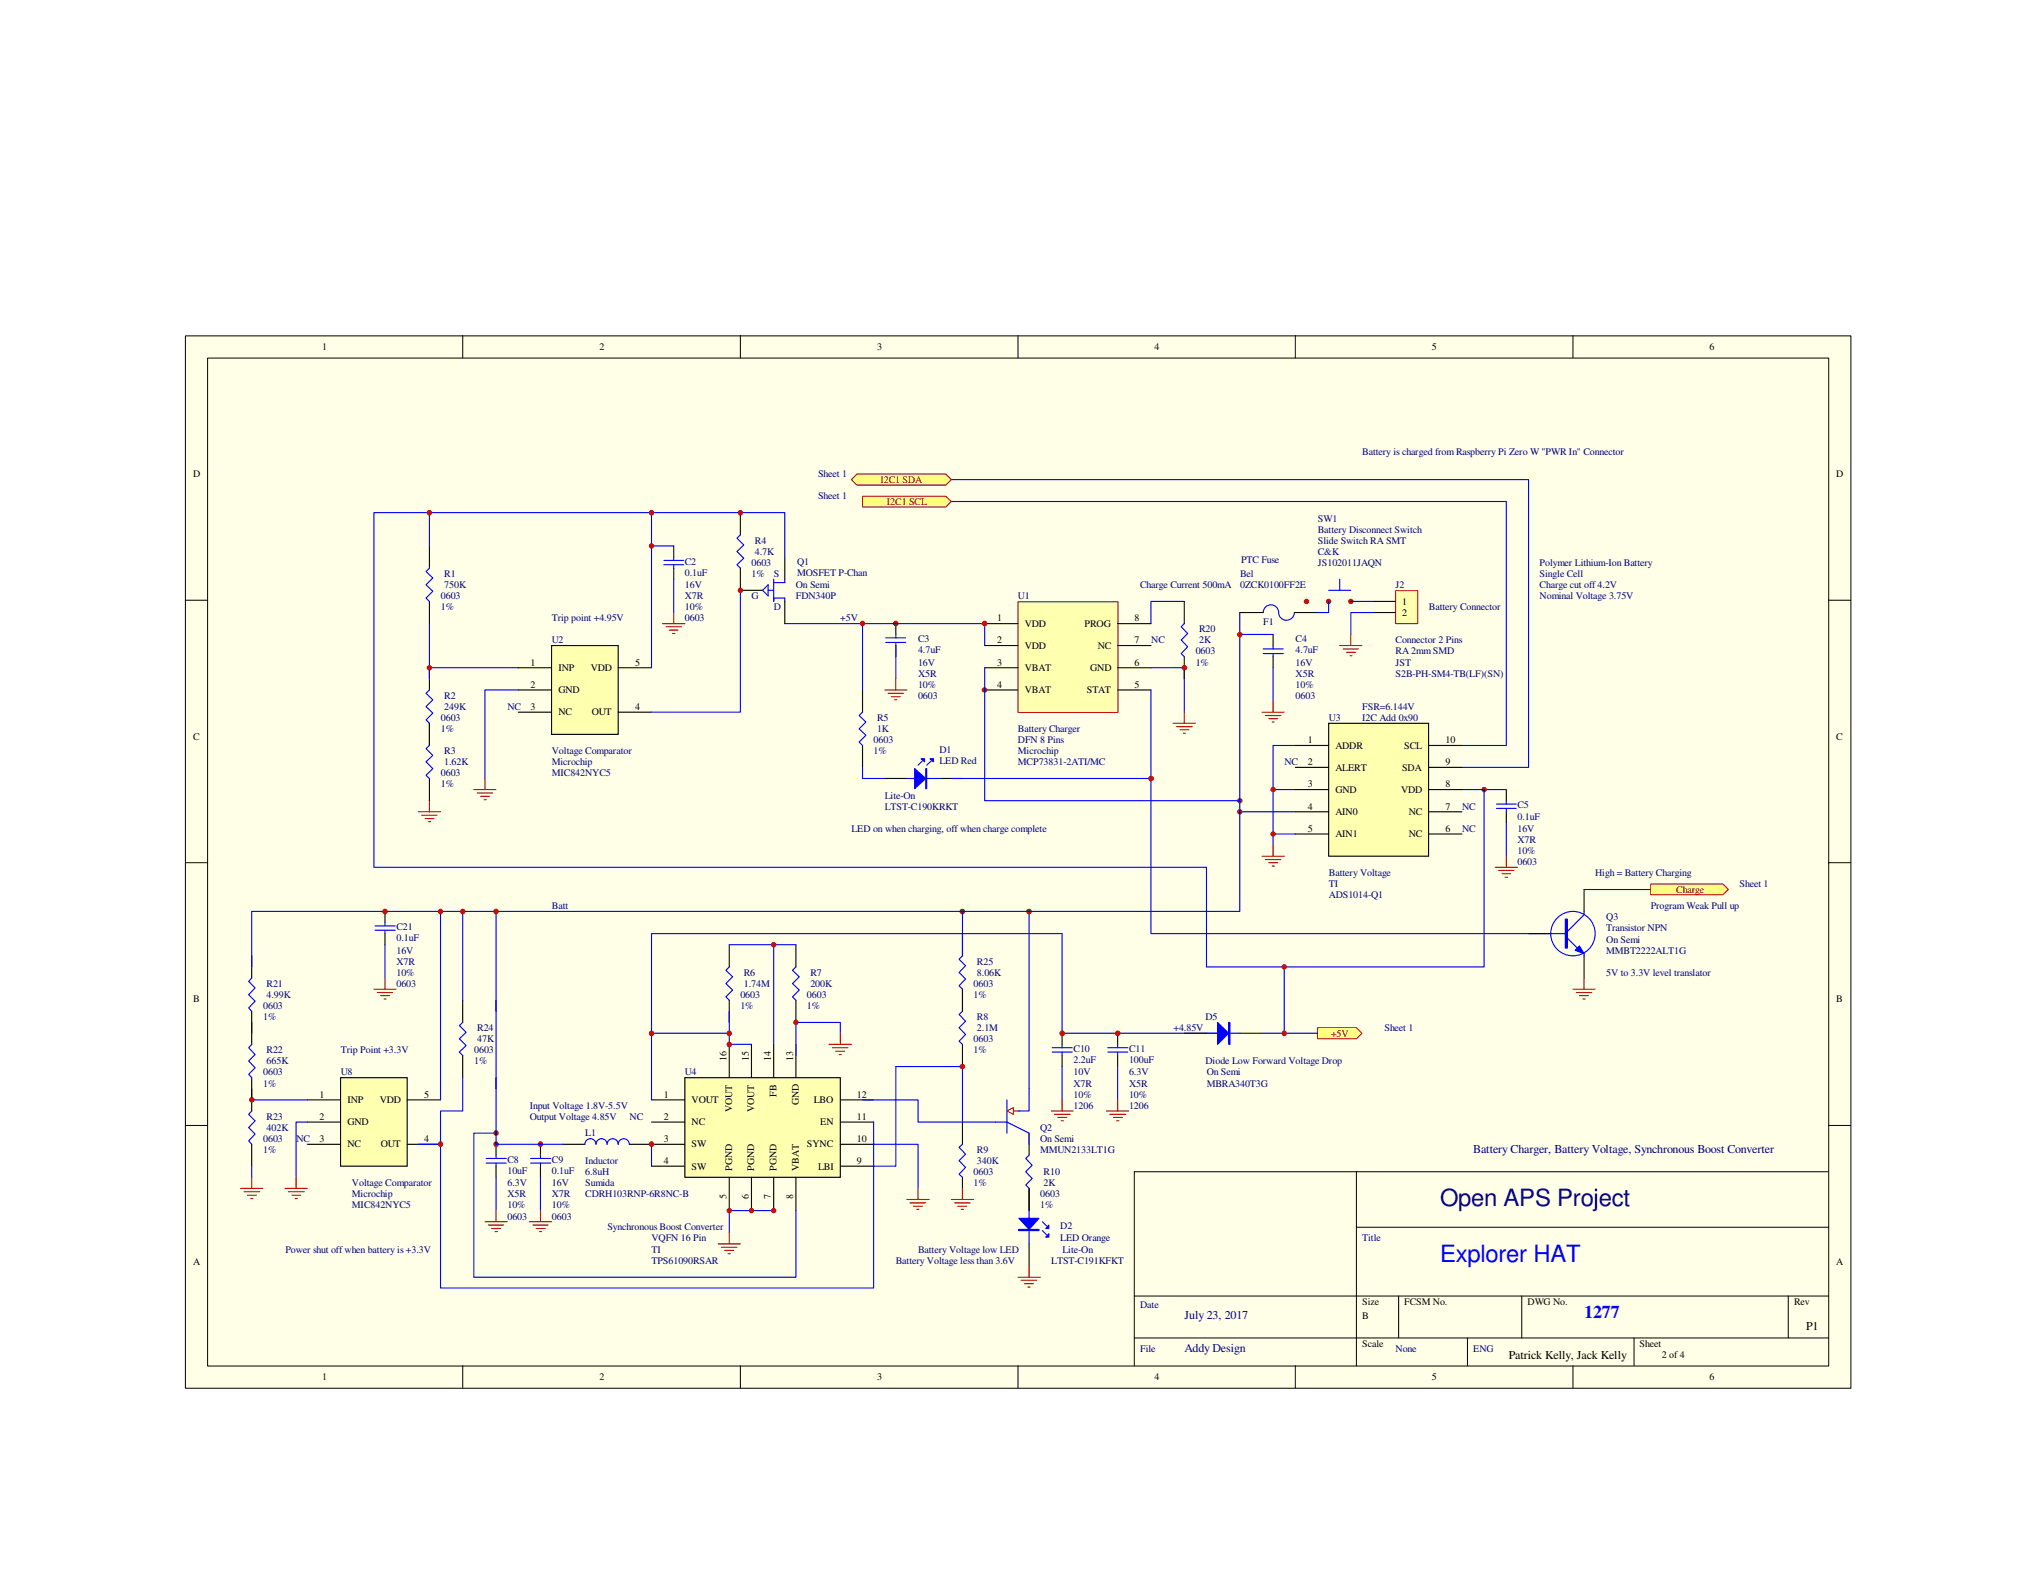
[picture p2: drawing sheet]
<svg xmlns="http://www.w3.org/2000/svg" width="279mm" height="216mm" viewBox="0 0 279 216" stroke-linecap="round" stroke-linejoin="round" font-family="sans-serif">
<path d="M25.4 46.1h228.6v144.4h-228.6z" fill="#ffffe8"/>
<g fill="none" stroke="#000" stroke-width=".14">
<path d="M25.4 46.1h228.6v144.4h-228.6zM28.5 49.1h222.5v138.4h-222.5zM63.5 46.1v3M101.6 46.1v3M139.7 46.1v3M177.8 46.1v3M215.9 46.1v3M25.4 82.4h3.1M250.9 82.4h3.1M25.4 118.4h3.1M250.9 118.4h3.1M25.4 154.5h3.1"/>
<path d="M250.9 154.5h3.1M155.7 177.9h95.2M186.1 160.8v26.7M186.1 168.4h64.8M191.9 177.9v5.7M208.8 177.9v5.7M245.4 177.9v5.7M250.9 160.8h-95.2v26.7M63.5 187.5v3M101.6 187.5v3M139.7 187.5v3M155.7 183.6h95.2"/>
<path d="M177.8 187.5v3M201.4 183.6v3.9M215.9 187.5v3M224.2 183.6v3.9"/>
</g>
<path d="M139.7 82.6h13.7v15.2h-13.7z" fill="#ffffb0"/>
<path d="M139.7 82.6h13.7v15.2h-13.7z" fill="none" stroke="#800000" stroke-width=".14"/>
<path d="M135.1 85.6h4.6M135.1 88.6h4.6M135.1 91.7h4.6M135.1 94.7h4.6M153.4 85.6h4.5M153.4 88.6h4.5M153.4 91.7h4.5M153.4 94.7h4.5" fill="none" stroke="#000" stroke-width=".15"/>
<circle cx="135.1" cy="94.7" r=".3" fill="#800000"/>
<circle cx="135.1" cy="94.7" r=".3" fill="none" stroke="#800000" stroke-width=".14"/>
<path d="M122.9 85.6v1.5M122.9 88.6v1.5" fill="none" stroke="#000" stroke-width=".15"/>
<path d="M121.5 88.2h2.8M121.5 87.5h2.8M122.9 87.1v.4M122.9 88.2v5" fill="none" stroke="#00f" stroke-width=".15"/>
<path d="M121.4 94.7h3.1M121.9 95.2h2.1M122.3 95.6h1.2M122.8 96.1h.3M122.9 93.2v1.5" fill="none" stroke="#f00" stroke-width=".15"/>
<circle cx="122.9" cy="85.6" r=".31" fill="#800000"/>
<circle cx="122.9" cy="85.6" r=".31" fill="none" stroke="#800000" stroke-width=".14"/>
<path d="M107.7 85.6h27.4v3" fill="none" stroke="#00f" stroke-width=".15"/>
<circle cx="135.1" cy="85.6" r=".31" fill="#800000"/>
<circle cx="135.1" cy="85.6" r=".31" fill="none" stroke="#800000" stroke-width=".14"/>
<path d="M157.9 91.7h4.6v6M162.5 85.6l-.4 .4 .9 1-.9 .8 .9 1-.9 .9 .4 .4M162.5 82.5h-4.6v3.1" fill="none" stroke="#00f" stroke-width=".15"/>
<path d="M161 99.3h3M161.5 99.7h2.1M162.5 97.7v1.6M161.9 100.2h1.3M162.4 100.6h.3" fill="none" stroke="#f00" stroke-width=".15"/>
<path d="M162.5 82.5v3.1M162.5 90.1v3.1" fill="none" stroke="#000" stroke-width=".15"/>
<circle cx="162.5" cy="91.7" r=".31" fill="#800000"/>
<circle cx="162.5" cy="91.7" r=".31" fill="none" stroke="#800000" stroke-width=".14"/>
<path d="M118.4 94.7v3M174.7 87.1v1.5M174.7 90.1v1.6M118.4 102.3v3M121.4 106.8h3.1M129 106.8h3.1" fill="none" stroke="#000" stroke-width=".15"/>
<path d="M118.4 97.7l-.5 .5 .9 .9-.9 .9 .9 .9-.9 1 .5 .4M118.4 85.6v9.1M173.4 89.7h2.7M173.4 89.1h2.7M174.7 88.6v.5M174.7 89.7v.4M174.7 91.7v4.5M118.4 105.3v1.5h3M124.5 106.8h4.5M126.6 104.4l-.6 .6M127.8 104.4l-.6 .6" fill="none" stroke="#00f" stroke-width=".15"/>
<path d="M173.2 97.7h3M173.7 98.2h2.1M174.1 98.6h1.2M174.6 99.1h.3M174.7 96.2v1.5" fill="none" stroke="#f00" stroke-width=".15"/>
<path d="M125.5 105.5l1.5 1.3-1.5 1.4z" fill="#00f"/>
<path d="M125.5 105.5l1.5 1.3-1.5 1.4zM127 105.5h.2v2.7h-.2z" fill="none" stroke="#00f" stroke-width=".15"/>
<path d="M127.1 105.5v2.7" fill="none" stroke="#00f" stroke-width=".14"/>
<path d="M127.6 104.1h.5v.5z" fill="#00f"/>
<path d="M127.6 104.1h.5v.5z" fill="none" stroke="#00f" stroke-width=".15"/>
<path d="M126.4 104.1h.5v.5z" fill="#00f"/>
<path d="M157.9 94.7v12.1h-27.3M126.4 104.1h.5v.5z" fill="none" stroke="#00f" stroke-width=".15"/>
<path d="M191.6 81.1h3v4.5h-3z" fill="#ffffb0"/>
<path d="M191.5 81.1h3.1v4.5h-3.1z" fill="none" stroke="#800000" stroke-width=".14"/>
<path d="M188.4 82.5h3.1M188.4 84.1h3.1" fill="none" stroke="#000" stroke-width=".15"/>
<path d="M188.4 84.1h-3v3" fill="none" stroke="#00f" stroke-width=".15"/>
<path d="M183.9 88.6h3M184.3 89.1h2.1M184.8 89.5h1.2M185.2 90h.3M185.4 87.1v1.5" fill="none" stroke="#f00" stroke-width=".15"/>
<circle cx="170.1" cy="109.9" r=".3" fill="#800000"/>
<circle cx="170.1" cy="109.9" r=".3" fill="none" stroke="#800000" stroke-width=".14"/>
<circle cx="118.4" cy="85.6" r=".3" fill="#800000"/>
<circle cx="118.4" cy="85.6" r=".3" fill="none" stroke="#800000" stroke-width=".14"/>
<path d="M94 147.9h21.3v13.7h-21.3z" fill-rule="evenodd" fill="#ffffb0"/>
<g fill="none" stroke="#000" stroke-width=".15">
<path d="M77.2 157.1h3.1M86.4 157.1h7.6M89.4 151h4.6M89.4 154h4.6M94 147.9h21.3v13.7h-21.3zM100.1 143.3v4.6M103.1 143.3v4.6M106.2 143.3v4.6M109.2 143.3v4.6M115.3 151h4.6M115.3 154h4.6M115.3 157.1h4.6"/>
<path d="M89.4 160.1h4.6M100.1 161.6v4.6M103.1 161.6v4.6M106.2 161.6v4.6M109.2 161.6v4.6M115.3 160.1h4.6"/>
</g>
<path d="M80.3 157.1a.76 .76 0 0 1 .7-.8 .76 .76 0 0 1 .8 .8 .76 .76 0 0 1 .7-.8 .76 .76 0 0 1 .8 .8 .76 .76 0 0 1 .8-.8 .76 .76 0 0 1 .7 .8 .76 .76 0 0 1 .8-.8 .76 .76 0 0 1 .8 .8M89.4 157.1v3" fill="none" stroke="#00f" stroke-width=".15"/>
<circle cx="89.4" cy="157" r=".31" fill="#800000"/>
<circle cx="89.4" cy="157" r=".31" fill="none" stroke="#800000" stroke-width=".14"/>
<path d="M68.1 157.1v1.4M74.2 157.1v1.4M68.1 160.1v1.5M74.2 160.1v1.5" fill="none" stroke="#000" stroke-width=".15"/>
<path d="M66.7 159.6h2.8M66.7 159h2.8M68.1 158.5v.5M68.1 159.6v.5M72.8 159.6h2.8M72.8 159h2.8M74.2 158.5v.5M74.2 159.6v.5" fill="none" stroke="#00f" stroke-width=".15"/>
<circle cx="68.1" cy="157" r=".31" fill="#800000"/>
<circle cx="68.1" cy="157" r=".31" fill="none" stroke="#800000" stroke-width=".14"/>
<circle cx="74.2" cy="157" r=".31" fill="#800000"/>
<circle cx="74.2" cy="157" r=".31" fill="none" stroke="#800000" stroke-width=".14"/>
<path d="M100.1 132.7l-.5 .5 .9 .9-.9 .9 .9 .9-.9 .9 .5 .5M100.1 138.8v4.5h3M100.1 129.7h9.1M106.2 129.7v13.6M109.2 132.7l-.4 .5 .9 .9-.9 .9 .9 .9-.9 .9 .4 .5M132.1 138.8l-.5 .4 .9 1-.9 .9 .9 .9-.9 .9 .5 .4M115.3 141.8v-1.5h-6.1v4.6M132.1 157.1l-.5 .4 .9 .9-.9 .9 .9 .9-.9 1 .5 .4M141.2 158.5l-.4 .5 .8 .9-.8 .9 .8 1-.8 .8 .4 .5M68.1 161.6v4.6M74.2 161.6v4.6" fill="none" stroke="#00f" stroke-width=".15"/>
<g fill="none" stroke="#f00" stroke-width=".15">
<path d="M113.8 143.3h3M114.3 143.8h2.1M114.7 144.3h1.2M115.1 144.7h.3M115.3 141.8v1.5M66.5 167.7h3.1M67 168.1h2.1M67.5 168.6h1.2M67.9 169h.3M68.1 166.2v1.5M72.6 167.7h3.1M73.1 168.1h2.1"/>
<path d="M73.6 168.6h1.2M74 169h.3M74.2 166.2v1.5"/>
</g>
<path d="M100.1 129.7v3M100.1 137.3v3M109.2 129.7v3M109.2 137.3v3M132.1 135.8v3M132.1 143.3v3.1M132.1 154v3.1M141.2 155.5v3M132.1 161.6v3M141.2 163.1v3.1" fill="none" stroke="#000" stroke-width=".15"/>
<circle cx="106.2" cy="129.7" r=".3" fill="#800000"/>
<circle cx="106.2" cy="129.7" r=".3" fill="none" stroke="#800000" stroke-width=".14"/>
<circle cx="109.2" cy="140.3" r=".3" fill="#800000"/>
<circle cx="109.2" cy="140.3" r=".3" fill="none" stroke="#800000" stroke-width=".14"/>
<circle cx="100.1" cy="143.4" r=".31" fill="#800000"/>
<circle cx="100.1" cy="143.4" r=".31" fill="none" stroke="#800000" stroke-width=".14"/>
<path d="M100.1 141.8h-10.7v9.2" fill="none" stroke="#00f" stroke-width=".15"/>
<circle cx="100.1" cy="141.8" r=".31" fill="#800000"/>
<circle cx="100.1" cy="141.8" r=".31" fill="none" stroke="#800000" stroke-width=".14"/>
<path d="M106.2 166.2h-6.1v3" fill="none" stroke="#00f" stroke-width=".15"/>
<path d="M98.6 170.7h3M99 171.2h2.1M99.4 171.6h1.3M99.9 172.1h.3M100.1 169.2v1.5" fill="none" stroke="#f00" stroke-width=".15"/>
<circle cx="100.1" cy="166.2" r=".3" fill="#800000"/>
<circle cx="100.1" cy="166.2" r=".3" fill="none" stroke="#800000" stroke-width=".14"/>
<circle cx="103.1" cy="166.2" r=".3" fill="#800000"/>
<circle cx="103.1" cy="166.2" r=".3" fill="none" stroke="#800000" stroke-width=".14"/>
<circle cx="106.2" cy="166.2" r=".3" fill="#800000"/>
<circle cx="106.2" cy="166.2" r=".3" fill="none" stroke="#800000" stroke-width=".14"/>
<path d="M68.1 155.5h-3.1v19.8h44.2v-9.1" fill="none" stroke="#00f" stroke-width=".15"/>
<circle cx="68.1" cy="155.5" r=".31" fill="#800000"/>
<circle cx="68.1" cy="155.5" r=".31" fill="none" stroke="#800000" stroke-width=".14"/>
<path d="M130.6 164.6h3M131 165.1h2.1M131.4 165.6h1.3M131.9 166h.3M132.1 163.1v1.5" fill="none" stroke="#f00" stroke-width=".15"/>
<path d="M145.8 128.1h-56.4v13.7" fill="none" stroke="#00f" stroke-width=".15"/>
<circle cx="132.1" cy="125.1" r=".31" fill="#800000"/>
<circle cx="132.1" cy="125.1" r=".31" fill="none" stroke="#800000" stroke-width=".14"/>
<circle cx="89.4" cy="141.8" r=".31" fill="#800000"/>
<circle cx="89.4" cy="141.8" r=".31" fill="none" stroke="#800000" stroke-width=".14"/>
<path d="M145.8 128.1v13.7h21.3M119.9 157.1h6.1v6M144.4 144.4h2.7M144.4 143.8h2.7M145.8 143.3v.5M145.8 144.4v.5M145.8 146.4v4.6M152 144.4h2.8M152 143.8h2.8M153.4 143.3v.5M153.4 144.4v.5M153.4 146.4v4.6" fill="none" stroke="#00f" stroke-width=".15"/>
<g fill="none" stroke="#f00" stroke-width=".15">
<path d="M144.3 152.5h3M144.7 153h2.2M145.2 153.4h1.2M145.6 153.8h.3M145.8 151v1.5M151.8 152.5h3.1M152.3 153h2.2M152.8 153.4h1.2M153.2 153.8h.3M153.4 151v1.5M124.5 164.6h3M124.9 165.1h2.1"/>
<path d="M125.3 165.6h1.3M125.8 166h.3M126 163.1v1.5"/>
</g>
<path d="M145.8 141.8v1.5M145.8 144.9v1.5M153.4 141.8v1.5M153.4 144.9v1.5" fill="none" stroke="#000" stroke-width=".15"/>
<circle cx="145.8" cy="141.8" r=".32" fill="#800000"/>
<circle cx="145.8" cy="141.8" r=".32" fill="none" stroke="#800000" stroke-width=".14"/>
<circle cx="153.4" cy="141.8" r=".32" fill="#800000"/>
<circle cx="153.4" cy="141.8" r=".32" fill="none" stroke="#800000" stroke-width=".14"/>
<path d="M174.7 108.4h3.1M177.8 102.3h-3.1v13.7M68.1 125.1v13.7M68.1 147.9v9.2h9.1" fill="none" stroke="#00f" stroke-width=".15"/>
<path d="M173.2 117.5h3M173.7 118h2.1M174.1 118.4h1.2M174.6 118.9h.3M174.7 116v1.5" fill="none" stroke="#f00" stroke-width=".15"/>
<circle cx="174.7" cy="108.4" r=".3" fill="#800000"/>
<circle cx="174.7" cy="108.4" r=".3" fill="none" stroke="#800000" stroke-width=".14"/>
<path d="M170.1 111.4h7.7" fill="none" stroke="#00f" stroke-width=".15"/>
<circle cx="170.1" cy="111.4" r=".3" fill="#800000"/>
<circle cx="170.1" cy="111.4" r=".3" fill="none" stroke="#800000" stroke-width=".14"/>
<path d="M174.7 114.5h3.1" fill="none" stroke="#00f" stroke-width=".15"/>
<circle cx="174.7" cy="114.5" r=".3" fill="#800000"/>
<circle cx="174.7" cy="114.5" r=".3" fill="none" stroke="#800000" stroke-width=".14"/>
<path d="M206.7 108.4v1.5M206.7 111.4v1.5" fill="none" stroke="#000" stroke-width=".15"/>
<path d="M203.7 108.4h3M205.4 111h2.7M205.4 110.4h2.7M206.7 109.9v.5M206.7 111v.4M206.7 112.9v4.6" fill="none" stroke="#00f" stroke-width=".15"/>
<path d="M205.2 119h3M205.7 119.5h2.1M206.1 119.9h1.2M206.7 117.5v1.5M206.5 120.4h.4" fill="none" stroke="#f00" stroke-width=".15"/>
<circle cx="203.7" cy="108.4" r=".3" fill="#800000"/>
<circle cx="203.7" cy="108.4" r=".3" fill="none" stroke="#800000" stroke-width=".14"/>
<path d="M124.5 68.8h82.2v33.5h-6.1M124.5 65.8h85.3v39.5h-9.2" fill="none" stroke="#00f" stroke-width=".15"/>
<path d="M118.4 68.1h11.4l.8 .7-.8 .8h-11.4z" fill-rule="evenodd" fill="#ffff80"/>
<path d="M118.4 68.1h11.4l.8 .7-.8 .8h-11.4z" fill="none" stroke="#800000" stroke-width=".14"/>
<path d="M116.8 65.8l.8-.7h12.2l.8 .7-.8 .8h-12.2z" fill-rule="evenodd" fill="#ffff80"/>
<path d="M116.8 65.8l.8-.7h12.2l.8 .7-.8 .8h-12.2z" fill="none" stroke="#800000" stroke-width=".14"/>
<path d="M180.8 141.1h5.3l.8 .7-.8 .8h-5.3z" fill-rule="evenodd" fill="#ffff80"/>
<path d="M180.8 141.1h5.3l.8 .7-.8 .8h-5.3z" fill="none" stroke="#800000" stroke-width=".14"/>
<path d="M141.2 125.1v27.4h-1.5M136.7 154h1.5l3 1.5v1.6M138.2 151v4.5" fill="none" stroke="#00f" stroke-width=".15"/>
<path d="M139.1 152.5v-.5l-.9 .5 .9 .5v-.5h.9" fill="none" stroke="#f00" stroke-width=".14"/>
<circle cx="141.2" cy="125.1" r=".31" fill="#800000"/>
<circle cx="141.2" cy="125.1" r=".31" fill="none" stroke="#800000" stroke-width=".14"/>
<path d="M118.4 151h7.6v3h10.7M141.2 166.2v4.5M143 168.9l.6 .6M143 167.7l.6 .6" fill="none" stroke="#00f" stroke-width=".15"/>
<path d="M141.2 163.1v3.1M141.2 170.7v3.1" fill="none" stroke="#000" stroke-width=".15"/>
<path d="M139.8 167.2h2.8l-1.4 1.5z" fill="#00f"/>
<path d="M139.8 167.2h2.8l-1.4 1.5zM139.8 168.7h2.8v.2h-2.8z" fill="none" stroke="#00f" stroke-width=".15"/>
<path d="M139.8 168.8h2.8" fill="none" stroke="#00f" stroke-width=".17"/>
<path d="M143.9 169.3v.5h-.4z" fill="#00f"/>
<path d="M143.9 169.3v.5h-.4z" fill="none" stroke="#00f" stroke-width=".15"/>
<path d="M143.9 168.1v.5h-.4z" fill="#00f"/>
<path d="M165.6 141.8h4.5M168.6 140.3h.2v3h-.2zM143.9 168.1v.5h-.4z" fill="none" stroke="#00f" stroke-width=".15"/>
<path d="M139.7 175.3h3M140.1 175.7h2.2M140.6 176.2h1.2M141.1 176.7h.3M141.2 173.8v1.5" fill="none" stroke="#f00" stroke-width=".15"/>
<path d="M162.5 141.8h3.1M170.1 141.8h3.1" fill="none" stroke="#000" stroke-width=".15"/>
<path d="M168.7 140.3v3" fill="none" stroke="#00f" stroke-width=".17"/>
<path d="M167.1 140.3l1.5 1.5-1.5 1.5z" fill="#00f"/>
<path d="M167.1 140.3l1.5 1.5-1.5 1.5zM173.2 141.8h7.6" fill="none" stroke="#00f" stroke-width=".15"/>
<path d="M75.7 88.6h9.1v12.2h-9.1z" fill-rule="evenodd" fill="#ffffb0"/>
<path d="M101.6 78v3h3M101.6 70.4v3M107.7 76.5v3M71.1 91.7h4.6M71.1 94.7h4.6M71.1 97.7h4.6M75.7 88.6h9.1v12.2h-9.1zM84.8 91.7h4.6M84.8 97.7h4.6M107.7 82.5v3.1" fill="none" stroke="#000" stroke-width=".15"/>
<path d="M101.6 73.4l-.5 .5 1 .9-1 .9 1 .9-1 .9 .5 .5M101.6 70.4h6.1v6.1M106.2 79.5v3M107.7 79.5v.5h-1.5M101.6 81v16.7h-12.2M105.4 80.3v1.5l-.8-.8zM105.4 81h.8M106.2 82.1h1.5v.4" fill="none" stroke="#00f" stroke-width=".15"/>
<circle cx="101.6" cy="81" r=".3" fill="#800000"/>
<circle cx="101.6" cy="81" r=".3" fill="none" stroke="#800000" stroke-width=".14"/>
<path d="M101.6 70.4h-12.2v21.3" fill="none" stroke="#00f" stroke-width=".15"/>
<circle cx="101.6" cy="70.4" r=".31" fill="#800000"/>
<circle cx="101.6" cy="70.4" r=".31" fill="none" stroke="#800000" stroke-width=".14"/>
<path d="M92.5 74.9v1.6M92.5 78v1.5" fill="none" stroke="#000" stroke-width=".15"/>
<path d="M89.4 74.9h3.1M91.1 77.5h2.7M91.1 76.9h2.7M92.5 76.5v.4M92.5 77.5v.5M92.5 79.5v4.6" fill="none" stroke="#00f" stroke-width=".15"/>
<path d="M90.9 85.6h3.1M91.4 86h2.1M91.9 86.5h1.1M92.3 87h.3M92.5 84.1v1.5" fill="none" stroke="#f00" stroke-width=".15"/>
<circle cx="89.4" cy="74.9" r=".3" fill="#800000"/>
<circle cx="89.4" cy="74.9" r=".3" fill="none" stroke="#800000" stroke-width=".14"/>
<path d="M58.9 74.9v3.1M58.9 82.5v3.1M58.9 91.7v3M58.9 99.3v3" fill="none" stroke="#000" stroke-width=".15"/>
<path d="M58.9 78l-.4 .4 .9 .9-.9 1 .9 .9-.9 .9 .4 .4M89.4 70.4h-30.5v4.5M58.9 94.7l-.4 .5 .9 .9-.9 .9 .9 .9-.9 .9 .4 .5M58.9 85.6v7.6M58.9 91.7h12.2M71.1 94.7h-4.6v12.1" fill="none" stroke="#00f" stroke-width=".15"/>
<path d="M57.4 111.4h3.1M57.9 111.9h2.1M58.3 112.4h1.3M58.8 112.8h.3M58.9 109.9v1.5M65 108.4h3.1M65.5 108.8h2.1M66 109.3h1.2M66.4 109.8h.3M66.5 106.8v1.6" fill="none" stroke="#f00" stroke-width=".15"/>
<circle cx="58.9" cy="91.7" r=".3" fill="#800000"/>
<circle cx="58.9" cy="91.7" r=".3" fill="none" stroke="#800000" stroke-width=".14"/>
<circle cx="89.4" cy="70.4" r=".31" fill="#800000"/>
<circle cx="89.4" cy="70.4" r=".31" fill="none" stroke="#800000" stroke-width=".14"/>
<path d="M170.1 109.9v15.2h-102M200.6 108.4h3.1v24.3h-27.5v9.1" fill="none" stroke="#00f" stroke-width=".15"/>
<circle cx="176.2" cy="141.8" r=".31" fill="#800000"/>
<circle cx="176.2" cy="141.8" r=".31" fill="none" stroke="#800000" stroke-width=".14"/>
<path d="M58.9 70.4h-7.6v48.6h114.3v13.7h10.6" fill="none" stroke="#00f" stroke-width=".15"/>
<circle cx="58.9" cy="70.4" r=".31" fill="#800000"/>
<circle cx="58.9" cy="70.4" r=".31" fill="none" stroke="#800000" stroke-width=".14"/>
<circle cx="176.2" cy="132.7" r=".3" fill="#800000"/>
<circle cx="176.2" cy="132.7" r=".3" fill="none" stroke="#800000" stroke-width=".14"/>
<path d="M170.1 84.1v25.8h-35v-15.2" fill="none" stroke="#00f" stroke-width=".15"/>
<circle cx="185.4" cy="82.5" r=".3" fill="#800000"/>
<circle cx="185.4" cy="82.5" r=".3" fill="none" stroke="#800000" stroke-width=".14"/>
<circle cx="179.3" cy="82.5" r=".3" fill="#800000"/>
<circle cx="179.3" cy="82.5" r=".3" fill="none" stroke="#800000" stroke-width=".14"/>
<circle cx="182.3" cy="82.5" r=".3" fill="#800000"/>
<circle cx="182.3" cy="82.5" r=".3" fill="none" stroke="#800000" stroke-width=".14"/>
<path d="M183.9 79.5v1.5M170.1 87.1h4.6M182.3 81h3.1M185.4 82.5h3" fill="none" stroke="#00f" stroke-width=".15"/>
<circle cx="170.1" cy="87.1" r=".3" fill="#800000"/>
<circle cx="170.1" cy="87.1" r=".3" fill="none" stroke="#800000" stroke-width=".14"/>
<path d="M135.1 91.7v3" fill="none" stroke="#00f" stroke-width=".15"/>
<path d="M46.7 147.9h9.2v12.2h-9.2z" fill-rule="evenodd" fill="#ffffb0"/>
<path d="M34.5 131.2v3M34.5 138.8v4.5M52.8 125.1v1.5M52.8 128.1v1.6M34.5 147.9v4.6M34.5 157.1v3M42.2 151h4.5M42.2 154h4.5M42.2 157.1h4.5M46.7 147.9h9.2v12.2h-9.2zM55.9 151h4.6M55.9 157.1h4.6" fill="none" stroke="#000" stroke-width=".15"/>
<g fill="none" stroke="#00f" stroke-width=".15">
<path d="M34.5 134.2l-.4 .5 .9 .9-.9 .9 .9 .9-.9 .9 .4 .5M51.5 127.7h2.7M51.5 127.1h2.7M52.8 126.6v.5M52.8 127.7v.4M52.8 129.7v4.5M60.5 125.1v25.9M68.1 125.1h-33.6v7.6M68.1 137.3v12.1M34.5 143.3l-.4 .5 .9 .9-.9 .9 .9 1-.9 .8 .4 .5M34.5 152.5l-.4 .5 .9 .8-.9 1 .9 .9-.9 .9 .4 .5M34.5 151h7.7"/>
<path d="M42.2 154h-1.6v9.1M119.9 154v22.8h-59.4v-19.7h-3.1M34.5 160.1v1.5"/>
</g>
<g fill="none" stroke="#f00" stroke-width=".15">
<path d="M51.3 135.8h3.1M51.8 136.2h2.1M52.2 136.7h1.3M52.7 137.1h.3M52.8 134.2v1.6M33 163.1h3.1M33.5 163.6h2.1M34 164h1.2M34.4 164.5h.3M34.5 161.6v1.5M39.1 163.1h3.1M39.6 163.6h2.1"/>
<path d="M40 164h1.3M40.5 164.5h.3M40.6 161.6v1.5"/>
</g>
<circle cx="34.6" cy="151" r=".31" fill="#800000"/>
<circle cx="34.6" cy="151" r=".31" fill="none" stroke="#800000" stroke-width=".14"/>
<circle cx="52.8" cy="125.1" r=".31" fill="#800000"/>
<circle cx="52.8" cy="125.1" r=".31" fill="none" stroke="#800000" stroke-width=".14"/>
<circle cx="60.4" cy="125.1" r=".31" fill="#800000"/>
<circle cx="60.4" cy="125.1" r=".31" fill="none" stroke="#800000" stroke-width=".14"/>
<circle cx="68.1" cy="125.1" r=".31" fill="#800000"/>
<circle cx="68.1" cy="125.1" r=".31" fill="none" stroke="#800000" stroke-width=".14"/>
<path d="M63.5 137.3v3M63.5 144.9v3" fill="none" stroke="#000" stroke-width=".15"/>
<path d="M63.5 140.3l-.5 .5 1 .9-1 .9 1 .9-1 .9 .5 .5M63.5 147.9v4.6h-3v4.6" fill="none" stroke="#00f" stroke-width=".15"/>
<circle cx="60.4" cy="157" r=".31" fill="#800000"/>
<circle cx="60.4" cy="157" r=".31" fill="none" stroke="#800000" stroke-width=".14"/>
<path d="M63.5 125.1v12.2" fill="none" stroke="#00f" stroke-width=".15"/>
<circle cx="63.5" cy="125.1" r=".31" fill="#800000"/>
<circle cx="63.5" cy="125.1" r=".31" fill="none" stroke="#800000" stroke-width=".14"/>
<path d="M132.1 128.1v3.1M132.1 135.8v3" fill="none" stroke="#000" stroke-width=".15"/>
<path d="M132.1 125.1v6.1l-.5 .5 .9 .8-.9 1 .9 .9-.9 .9 .5 .5M132.1 154v-7.6h-9.2v13.7h-3" fill="none" stroke="#00f" stroke-width=".15"/>
<circle cx="132.1" cy="146.4" r=".3" fill="#800000"/>
<circle cx="132.1" cy="146.4" r=".3" fill="none" stroke="#800000" stroke-width=".14"/>
<path d="M58.9 99.3v3M58.9 106.8v3.1" fill="none" stroke="#000" stroke-width=".15"/>
<path d="M58.9 102.3l-.4 .4 .9 1-.9 .9 .9 .9-.9 .9 .4 .4" fill="none" stroke="#00f" stroke-width=".15"/>
<path d="M182.3 99.3h13.7v18.2h-13.7z" fill-rule="evenodd" fill="#ffffb0"/>
<g fill="none" stroke="#000" stroke-width=".15">
<path d="M170.1 84.1h3.3M177.6 84.1h3.2M182.3 99.3h13.7v18.2h-13.7zM177.8 102.3h4.5M177.8 105.3h4.5M177.8 108.4h4.5M177.8 111.4h4.5M177.8 114.5h4.5M196 102.3h4.6M196 105.3h4.6M196 108.4h4.6M196 111.4h4.6"/>
<path d="M196 114.5h4.6"/>
</g>
<path d="M173.4 84.1a1.06 1.06 0 0 1 1-1.1 1.06 1.06 0 0 1 1.1 1.1 1.08 1.08 0 0 0 1.1 1 1.08 1.08 0 0 0 1-1M182.3 82.5v1.6h-1.5M157.9 106.8v21.3h54.9" fill="none" stroke="#00f" stroke-width=".15"/>
<circle cx="158" cy="106.9" r=".32" fill="#800000"/>
<circle cx="158" cy="106.9" r=".32" fill="none" stroke="#800000" stroke-width=".14"/>
<path d="M209.8 128.1h3M217.4 122.1v3M217.4 131.2v3" fill="none" stroke="#000" stroke-width=".15"/>
<path d="M212.8 128.1h2.3M214.8 126.2h.3v3.9h-.3zM215.1 128.8l1.3 1.3M217.4 125.1v.5l-2.3 2.2M217.4 130.9v.3" fill="none" stroke="#00f" stroke-width=".15"/>
<path d="M214.9 126.2v3.9" fill="none" stroke="#00f" stroke-width=".3"/>
<path d="M216.2 130.4l.5-.6 .7 1.1z" fill="#00f"/>
<g fill="none" stroke="#00f" stroke-width=".15">
<path d="M216.7 129.8l.7 1.1-1.2-.5zM217.4 122.1h9.1"/>
<circle cx="215.9" cy="128.1" r="3"/>
</g>
<path d="M215.9 135.8h3M216.3 136.2h2.1M216.7 136.7h1.3M217.2 137.1h.3M217.4 134.2v1.6" fill="none" stroke="#f00" stroke-width=".15"/>
<path d="M226.5 121.3h9.9l.8 .8-.8 .7h-9.9z" fill-rule="evenodd" fill="#ffff80"/>
<path d="M226.5 121.3h9.9l.8 .8-.8 .7h-9.9z" fill="none" stroke="#800000" stroke-width=".14"/>
<text font-size="3.3" fill="#000080" x="197.6" y="165.6">Open APS Project</text>
<text font-size="3.3" fill="#00f" x="197.6" y="173.2">Explorer HAT</text>
<text font-size="2.5" fill="#00f" x="217.4" y="180.9">1277</text>
<g font-size="1.6" fill="#000080">
<text x="202.2" y="158.2">Battery Charger, Battery Voltage, Synchronous Boost Converter</text>
<text x="162.6" y="181">July 23, 2017</text>
<text x="162.6" y="185.5">Addy Design</text>
</g>
<g font-size="1.6">
<text x="247.9" y="182.5">P1</text>
<text x="207.1" y="186.5">Patrick Kelly, Jack Kelly</text>
</g>
<g font-size="1.4">
<text x="44.2" y="48">1</text>
<text x="82.3" y="48">2</text>
<text x="120.4" y="48">3</text>
<text x="158.5" y="48">4</text>
<text x="196.5" y="48">5</text>
<text x="234.6" y="48">6</text>
<text x="26.5" y="65.5">D</text>
<text x="252" y="65.5">D</text>
<text x="192.4" y="83">1</text>
<text x="136.8" y="85.3">1</text>
<text x="136.8" y="88.3">2</text>
<text x="140.6" y="86">VDD</text>
<text x="140.6" y="89.1">VDD</text>
<text x="148.8" y="86">PROG</text>
<text x="150.7" y="89.1">NC</text>
<text x="155.7" y="85.3">8</text>
<text x="155.7" y="88.3">7</text>
<text x="192.4" y="84.5">2</text>
<text x="72.8" y="91.4">1</text>
<text x="72.8" y="94.4">2</text>
<text x="76.6" y="92.1">INP</text>
<text x="76.6" y="95.2">GND</text>
<text x="81.1" y="92.1">VDD</text>
<text x="87.2" y="91.4">5</text>
<text x="136.8" y="91.4">3</text>
<text x="136.8" y="94.4">4</text>
<text x="140.6" y="92.1">VBAT</text>
<text x="140.6" y="95.2">VBAT</text>
<text x="149.1" y="95.2">STAT</text>
<text x="149.6" y="92.1">GND</text>
<text x="155.7" y="91.4">6</text>
<text x="155.7" y="94.4">5</text>
<text x="26.5" y="101.5">C</text>
<text x="72.8" y="97.4">3</text>
<text x="76.6" y="98.2">NC</text>
<text x="81.2" y="98.2">OUT</text>
<text x="87.2" y="97.4">4</text>
<text x="179.5" y="102">1</text>
<text x="198.4" y="102">10</text>
<text x="252" y="101.5">C</text>
<text x="179.5" y="105">2</text>
<text x="183.3" y="102.7">ADDR</text>
<text x="183.3" y="105.8">ALERT</text>
<text x="192.4" y="105.8">SDA</text>
<text x="192.7" y="102.7">SCL</text>
<text x="198.4" y="105">9</text>
<text x="179.5" y="108.1">3</text>
<text x="179.5" y="111.1">4</text>
<text x="183.3" y="108.8">GND</text>
<text x="183.3" y="111.9">AIN0</text>
<text x="192.3" y="108.8">VDD</text>
<text x="193.3" y="111.9">NC</text>
<text x="198.4" y="108.1">8</text>
<text x="198.4" y="111.1">7</text>
<text x="179.5" y="114.2">5</text>
<text x="183.3" y="114.9">AIN1</text>
<text x="193.3" y="114.9">NC</text>
<text x="198.4" y="114.2">6</text>
<text x="26.5" y="137.6">B</text>
<text x="252" y="137.6">B</text>
<text x="99.7" y="145.7" transform="rotate(-90 99.7 145.7)">16</text>
<text x="102.7" y="145.7" transform="rotate(-90 102.7 145.7)">15</text>
<text x="105.8" y="145.7" transform="rotate(-90 105.8 145.7)">14</text>
<text x="108.8" y="145.7" transform="rotate(-90 108.8 145.7)">13</text>
<text x="43.9" y="150.7">1</text>
<text x="43.9" y="153.7">2</text>
<text x="47.7" y="151.4">INP</text>
<text x="47.7" y="154.4">GND</text>
<text x="52.1" y="151.4">VDD</text>
<text x="58.2" y="150.7">5</text>
<text x="91.1" y="150.7">1</text>
<text x="91.1" y="153.7">2</text>
<text x="94.9" y="151.4">VOUT</text>
<text x="94.9" y="154.4">NC</text>
<text x="100.5" y="152.7" transform="rotate(-90 100.5 152.7)">VOUT</text>
<text x="103.5" y="152.7" transform="rotate(-90 103.5 152.7)">VOUT</text>
<text x="106.6" y="150.5" transform="rotate(-90 106.6 150.5)">FB</text>
<text x="109.6" y="151.7" transform="rotate(-90 109.6 151.7)">GND</text>
<text x="111.7" y="151.4">LBO</text>
<text x="112.6" y="154.4">EN</text>
<text x="117.6" y="150.7">12</text>
<text x="117.6" y="153.7">11</text>
<text x="43.9" y="156.7">3</text>
<text x="47.7" y="157.5">NC</text>
<text x="52.2" y="157.5">OUT</text>
<text x="58.2" y="156.7">4</text>
<text x="91.1" y="156.7">3</text>
<text x="91.1" y="159.8">4</text>
<text x="94.9" y="157.5">SW</text>
<text x="94.9" y="160.5">SW</text>
<text x="100.5" y="160.7" transform="rotate(-90 100.5 160.7)">PGND</text>
<text x="103.5" y="160.7" transform="rotate(-90 103.5 160.7)">PGND</text>
<text x="106.6" y="160.7" transform="rotate(-90 106.6 160.7)">PGND</text>
<text x="109.6" y="160.7" transform="rotate(-90 109.6 160.7)">VBAT</text>
<text x="110.7" y="157.5">SYNC</text>
<text x="112.3" y="160.5">LBI</text>
<text x="117.6" y="156.7">10</text>
<text x="117.6" y="159.8">9</text>
<text x="99.7" y="164.5" transform="rotate(-90 99.7 164.5)">5</text>
<text x="102.7" y="164.5" transform="rotate(-90 102.7 164.5)">6</text>
<text x="105.8" y="164.5" transform="rotate(-90 105.8 164.5)">7</text>
<text x="108.8" y="164.5" transform="rotate(-90 108.8 164.5)">8</text>
<text x="26.5" y="173.6">A</text>
<text x="252" y="173.6">A</text>
<text x="186.9" y="179.1">Size</text>
<text x="192.7" y="179.1">FCSM No.</text>
<text x="209.6" y="179.1">DWG No.</text>
<text x="246.2" y="179.1">Rev</text>
<text x="186.9" y="181.1">B</text>
<text x="186.9" y="184.9">Scale</text>
<text x="225" y="184.9">Sheet</text>
<text x="44.2" y="189.4">1</text>
<text x="82.3" y="189.4">2</text>
<text x="120.4" y="189.4">3</text>
<text x="158.5" y="189.4">4</text>
<text x="196.5" y="189.4">5</text>
<text x="228" y="186.4">2 of 4</text>
<text x="234.6" y="189.4">6</text>
</g>
<g font-size="1.4" fill="#000080">
<text x="112.3" y="65.5">Sheet 1</text>
<text x="186.9" y="62.4">Battery is charged from Raspberry Pi Zero W &quot;PWR In&quot; Connector</text>
<text x="112.3" y="68.5">Sheet 1</text>
<text x="180.8" y="71.6">SW1</text>
<text x="94" y="77.5">C2</text>
<text x="103.1" y="77.7">0603</text>
<text x="103.6" y="74.6">R4</text>
<text x="103.6" y="76.2">4.7K</text>
<text x="109.4" y="77.5">Q1</text>
<text x="170.3" y="77.2">PTC Fuse</text>
<text x="180.8" y="74.6">Slide Switch RA SMT</text>
<text x="180.8" y="76.2">C&amp;K</text>
<text x="180.8" y="77.7">JS102011JAQN</text>
<text x="180.8" y="73.1">Battery Disconnect Switch</text>
<text x="211.3" y="77.7">Polymer Lithium-Ion Battery</text>
<text x="60.5" y="82.2">0603</text>
<text x="60.5" y="83.7">1%</text>
<text x="61" y="79.2">R1</text>
<text x="61" y="80.7">750K</text>
<text x="94" y="79">0.1uF</text>
<text x="94" y="80.7">16V</text>
<text x="94" y="82.2">X7R</text>
<text x="94" y="83.7">10%</text>
<text x="103.1" y="82.2">G</text>
<text x="103.1" y="79.2">1%</text>
<text x="106.2" y="83.7">D</text>
<text x="106.2" y="79.2">S</text>
<text x="109.2" y="80.7">On Semi</text>
<text x="109.2" y="82.2">FDN340P</text>
<text x="109.4" y="79">MOSFET P-Chan</text>
<text x="139.7" y="82.2">U1</text>
<text x="156.5" y="80.7">Charge Current 500mA</text>
<text x="170.2" y="79.2">Bel</text>
<text x="170.2" y="80.7">0ZCK0100FF2E</text>
<text x="191.5" y="80.7">J2</text>
<text x="196.1" y="83.7">Battery Connector</text>
<text x="211.3" y="79.2">Single Cell</text>
<text x="211.3" y="80.7">Charge cut off 4.2V</text>
<text x="211.3" y="82.2">Nominal Voltage 3.75V</text>
<text x="75.7" y="85.3">Trip point +4.95V</text>
<text x="75.7" y="88.3">U2</text>
<text x="94" y="85.3">0603</text>
<text x="115.3" y="85.3">+5V</text>
<text x="126" y="88.1">C3</text>
<text x="126" y="89.7">4.7uF</text>
<text x="158" y="88.3">NC</text>
<text x="164.1" y="89.8">0603</text>
<text x="164.5" y="86.8">R20</text>
<text x="164.5" y="88.3">2K</text>
<text x="173.4" y="85.7">F1</text>
<text x="177.8" y="88.1">C4</text>
<text x="177.8" y="89.7">4.7uF</text>
<text x="191.5" y="88.3">Connector 2 Pins</text>
<text x="191.5" y="89.8">RA 2mm SMD</text>
<text x="61" y="95.9">R2</text>
<text x="126" y="91.4">16V</text>
<text x="126" y="92.9">X5R</text>
<text x="126" y="94.4">10%</text>
<text x="126" y="95.9">0603</text>
<text x="164.1" y="91.4">1%</text>
<text x="177.8" y="91.4">16V</text>
<text x="177.8" y="92.9">X5R</text>
<text x="177.8" y="94.4">10%</text>
<text x="177.8" y="95.9">0603</text>
<text x="191.5" y="91.4">JST</text>
<text x="191.5" y="92.9">S2B-PH-SM4-TB(LF)(SN)</text>
<text x="60.5" y="98.9">0603</text>
<text x="60.5" y="100.5">1%</text>
<text x="61" y="97.4">249K</text>
<text x="69.6" y="97.4">NC</text>
<text x="119.9" y="102">0603</text>
<text x="120.4" y="98.9">R5</text>
<text x="120.4" y="100.5">1K</text>
<text x="139.7" y="100.5">Battery Charger</text>
<text x="139.7" y="102">DFN 8 Pins</text>
<text x="182.4" y="98.9">U3</text>
<text x="186.9" y="97.4">FSR=6.144V</text>
<text x="186.9" y="98.9">I2C Add 0x90</text>
<text x="60.5" y="106.6">0603</text>
<text x="61" y="103.5">R3</text>
<text x="61" y="105">1.62K</text>
<text x="75.7" y="106.6">MIC842NYC5</text>
<text x="75.7" y="103.5">Voltage Comparator</text>
<text x="75.7" y="105">Microchip</text>
<text x="119.9" y="103.5">1%</text>
<text x="128.9" y="103.4">D1</text>
<text x="128.9" y="104.9">LED Red</text>
<text x="139.7" y="103.5">Microchip</text>
<text x="139.7" y="105">MCP73831-2ATI/MC</text>
<text x="176.3" y="105">NC</text>
<text x="60.5" y="108.1">1%</text>
<text x="121.4" y="109.6">Lite-On</text>
<text x="121.4" y="111.1">LTST-C190KRKT</text>
<text x="200.7" y="111.1">NC</text>
<text x="208.2" y="111">C5</text>
<text x="208.2" y="112.5">0.1uF</text>
<text x="116.8" y="114.2">LED on when charging, off when charge complete</text>
<text x="200.7" y="114.2">NC</text>
<text x="208.2" y="114.2">16V</text>
<text x="208.2" y="115.7">X7R</text>
<text x="208.2" y="117.2">10%</text>
<text x="208.2" y="118.7">0603</text>
<text x="75.7" y="124.8">Batt</text>
<text x="182.4" y="120.2">Battery Voltage</text>
<text x="182.4" y="121.8">TI</text>
<text x="182.4" y="123.3">ADS1014-Q1</text>
<text x="218.9" y="120.2">High = Battery Charging</text>
<text x="226.5" y="124.8">Program Weak Pull up</text>
<text x="238.7" y="121.8">Sheet 1</text>
<text x="54.4" y="127.7">C21</text>
<text x="54.4" y="129.2">0.1uF</text>
<text x="54.4" y="130.9">16V</text>
<text x="220.4" y="126.3">Q3</text>
<text x="220.4" y="127.8">Transistor NPN</text>
<text x="220.4" y="129.4">On Semi</text>
<text x="220.4" y="130.9">MMBT2222ALT1G</text>
<text x="36.6" y="135.4">R21</text>
<text x="36.6" y="136.9">4.99K</text>
<text x="54.4" y="132.4">X7R</text>
<text x="54.4" y="133.9">10%</text>
<text x="54.4" y="135.4">0603</text>
<text x="101.6" y="136.9">0603</text>
<text x="102.1" y="133.9">R6</text>
<text x="102.1" y="135.4">1.74M</text>
<text x="110.7" y="136.9">0603</text>
<text x="111.2" y="133.9">R7</text>
<text x="111.2" y="135.4">200K</text>
<text x="133.6" y="135.4">0603</text>
<text x="133.6" y="136.9">1%</text>
<text x="134.1" y="132.4">R25</text>
<text x="134.1" y="133.9">8.06K</text>
<text x="220.4" y="133.9">5V to 3.3V level translator</text>
<text x="36.1" y="138.5">0603</text>
<text x="36.1" y="140">1%</text>
<text x="65.5" y="141.5">R24</text>
<text x="65.5" y="143">47K</text>
<text x="101.6" y="138.5">1%</text>
<text x="110.7" y="138.5">1%</text>
<text x="133.6" y="143">0603</text>
<text x="134.1" y="140">R8</text>
<text x="134.1" y="141.5">2.1M</text>
<text x="161" y="141.5">+4.85V</text>
<text x="165.4" y="140">D5</text>
<text x="190" y="141.5">Sheet 1</text>
<text x="36.1" y="147.6">0603</text>
<text x="36.1" y="149.1">1%</text>
<text x="36.6" y="144.6">R22</text>
<text x="36.6" y="146.1">665K</text>
<text x="46.8" y="147.6">U8</text>
<text x="46.8" y="144.6">Trip Point +3.3V</text>
<text x="65.1" y="144.6">0603</text>
<text x="65.1" y="146.1">1%</text>
<text x="94" y="147.6">U4</text>
<text x="133.6" y="144.6">1%</text>
<text x="147.3" y="144.4">C10</text>
<text x="147.3" y="145.9">2.2uF</text>
<text x="147.3" y="147.6">10V</text>
<text x="147.3" y="149.1">X7R</text>
<text x="154.9" y="147.6">6.3V</text>
<text x="154.9" y="149.1">X5R</text>
<text x="154.9" y="144.4">C11</text>
<text x="154.9" y="145.9">100uF</text>
<text x="165.4" y="146.1">Diode Low Forward Voltage Drop</text>
<text x="165.6" y="147.6">On Semi</text>
<text x="165.6" y="149.1">MBRA340T3G</text>
<text x="36.6" y="153.7">R23</text>
<text x="36.6" y="155.2">402K</text>
<text x="72.7" y="152.1">Input Voltage 1.8V-5.5V</text>
<text x="72.7" y="153.7">Output Voltage 4.85V</text>
<text x="80.3" y="156">L1</text>
<text x="86.4" y="153.7">NC</text>
<text x="142.7" y="155.2">Q2</text>
<text x="147.3" y="150.7">10%</text>
<text x="147.3" y="152.1">1206</text>
<text x="154.9" y="150.7">10%</text>
<text x="154.9" y="152.1">1206</text>
<text x="36.1" y="156.7">0603</text>
<text x="36.1" y="158.2">1%</text>
<text x="40.7" y="156.7">NC</text>
<text x="69.6" y="159.6">C8</text>
<text x="69.6" y="161.1">10uF</text>
<text x="75.7" y="159.6">C9</text>
<text x="75.7" y="161.1">0.1uF</text>
<text x="80.3" y="159.8">Inductor</text>
<text x="80.3" y="161.3">6.8uH</text>
<text x="133.6" y="161.3">0603</text>
<text x="134.1" y="158.2">R9</text>
<text x="134.1" y="159.8">340K</text>
<text x="142.7" y="158.2">MMUN2133LT1G</text>
<text x="142.7" y="156.7">On Semi</text>
<text x="143.2" y="161.3">R10</text>
<text x="48.3" y="165.9">MIC842NYC5</text>
<text x="48.3" y="162.8">Voltage Comparator</text>
<text x="48.3" y="164.3">Microchip</text>
<text x="69.6" y="162.8">6.3V</text>
<text x="69.6" y="164.3">X5R</text>
<text x="69.6" y="165.9">10%</text>
<text x="69.6" y="167.4">0603</text>
<text x="75.7" y="162.8">16V</text>
<text x="75.7" y="164.3">X7R</text>
<text x="75.7" y="165.9">10%</text>
<text x="75.7" y="167.4">0603</text>
<text x="80.3" y="162.8">Sumida</text>
<text x="80.3" y="164.3">CDRH103RNP-6R8NC-B</text>
<text x="133.6" y="162.8">1%</text>
<text x="142.7" y="164.3">0603</text>
<text x="142.7" y="165.9">1%</text>
<text x="143.2" y="162.8">2K</text>
<text x="39.2" y="171.9">Power shut off when battery is +3.3V</text>
<text x="83.4" y="168.9">Synchronous Boost Converter</text>
<text x="89.4" y="173.4">TPS61090RSAR</text>
<text x="89.4" y="170.4">VQFN 16 Pin</text>
<text x="89.4" y="171.9">TI</text>
<text x="122.9" y="173.4">Battery Voltage less than 3.6V</text>
<text x="126" y="171.9">Battery Voltage low LED</text>
<text x="144.3" y="173.4">LTST-C191KFKT</text>
<text x="145.5" y="168.7">D2</text>
<text x="145.5" y="170.3">LED Orange</text>
<text x="145.8" y="171.9">Lite-On</text>
<text x="186.9" y="170.4">Title</text>
<text x="156.5" y="179.5">Date</text>
<text x="156.5" y="185.6">File</text>
<text x="191.5" y="185.6">None</text>
<text x="202.2" y="185.6">ENG</text>
</g>
<g font-size="1.4" fill="#800000">
<text x="120.8" y="66.3">I2C1 SDA</text>
<text x="121.7" y="69.3">I2C1 SCL</text>
<text x="230" y="122.5">Charge</text>
<text x="182.7" y="142.3">+5V</text>
</g>
</svg>
